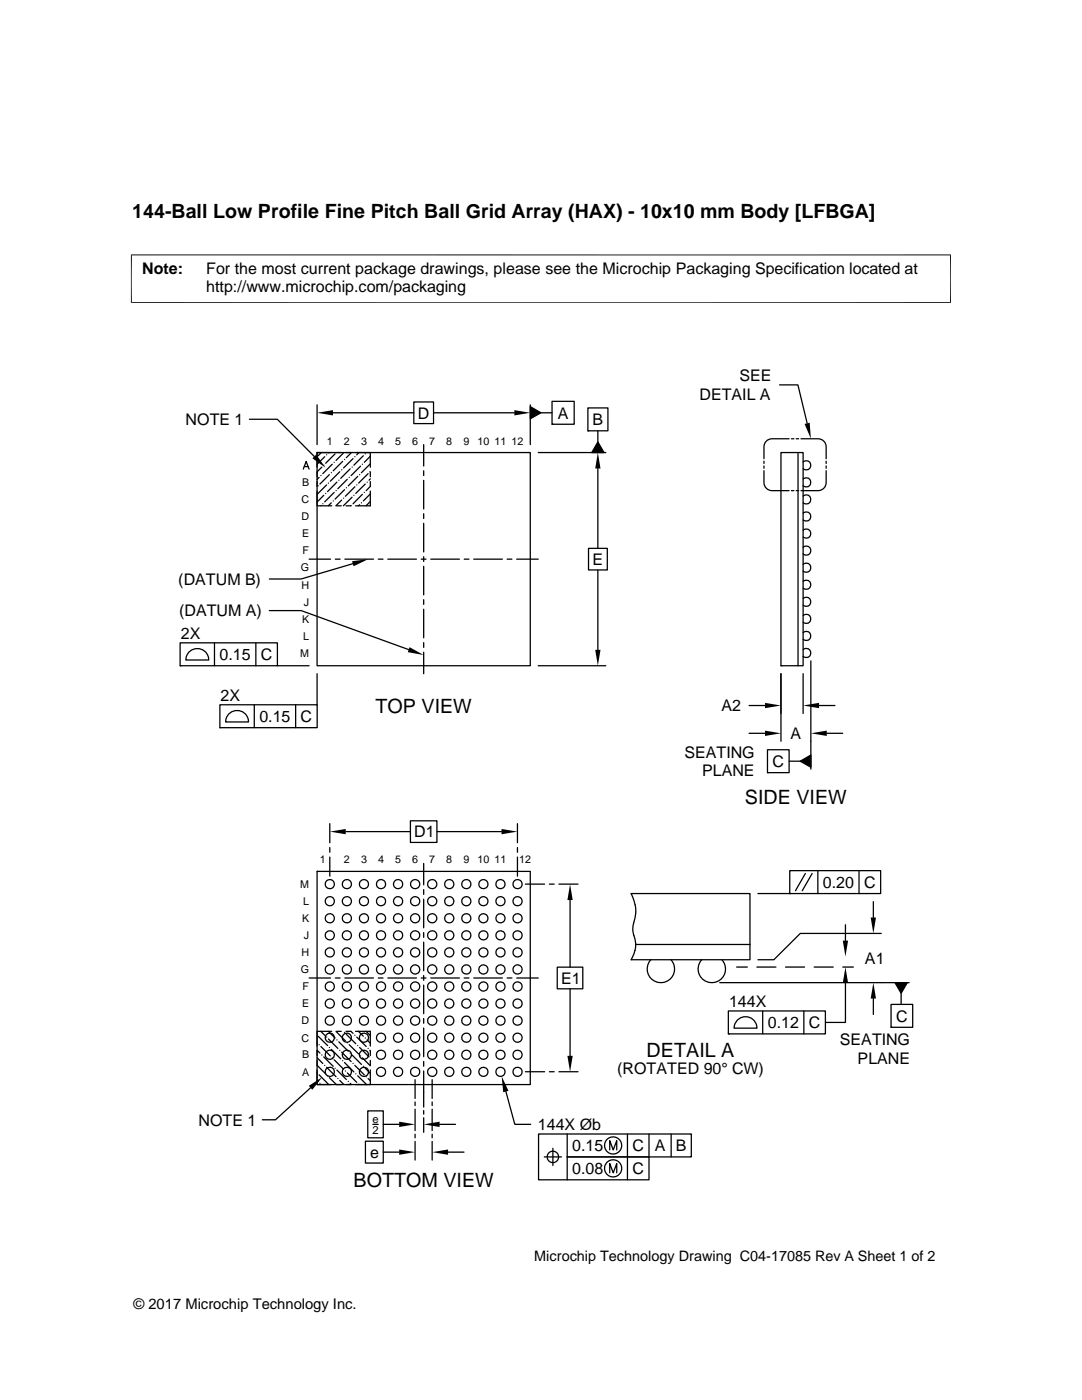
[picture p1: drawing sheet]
<svg xmlns="http://www.w3.org/2000/svg" width="216mm" height="279mm" viewBox="0 0 216 279" stroke-linecap="round" stroke-linejoin="round" font-family="sans-serif">
<g fill="none" stroke="#000" stroke-width=".25">
<path d="M155.6 76.8h3.6l1.9 7.7M49.8 83.7h5.5l7.4 7.4M60.5 93.6l.6-1.5 .6 1.5M60.7 93.1h.8M63.3 90.3h42.5v42.6h-42.5zM63.3 90.3h.1M63.3 98v2.9h2.9M63.3 80.8v7.9M63.3 96.1v.9M63.5 97h.1M63.7 95.3l-.4 .4M64 94.9h.1"/>
<path d="M64.1 90.3l-.6 .7M64.2 93.2l-.9 1v.9M64.6 92.8h.1M64.6 98.8l-1.3 1.4M64.8 91.1l-1.5 1.6M65 98.5h.1M65.2 96.8l-1.9 1.9M65.2 90.8h.1M65.5 96.4h.1M65.6 90.3l-.1 .1M65.7 94.7l-1.9 1.9M66.1 94.3h.1"/>
<path d="M66.2 90.3h-2.9v2.9M66.3 92.6l-1.9 1.9M66.4 82.4h16.2M66.5 100h.1M66.7 92.3h.1M66.7 98.3l-1.9 1.9M66.9 90.6l-1.9 1.9M67.1 97.9h.1M67.1 90.3h1M67.2 96.2l-1.8 1.9M67.6 95.8h.1M67.8 94.1l-1.9 1.9"/>
<path d="M68.2 93.8h.1M68.2 99.8l-1.2 1.1M68.4 92.1l-1.9 1.9M68.6 99.4h.1M68.6 90.3l-1.5 1.6M68.7 97.7l-1.8 1.9M68.7 91.7h.1M69 90.3h1M69.1 97.3h.1M69.3 95.7l-1.9 1.8M69.7 95.3h.1M69.9 93.6l-1.9 1.9"/>
<path d="M70.1 90.3l-1 1M70.3 93.2h.1M70.3 99.2l-1.8 1.7M70.4 91.5l-1.8 1.9M70.6 98.8h.1M70.8 91.1h.1M70.8 97.2l-1.9 1.8M71 90.3h2.9v2.9M71.2 96.8h.1M71.4 95.1l-1.9 1.9M71.6 90.3l-.4 .5M71.8 94.7h.1"/>
<path d="M71.9 93l-1.8 1.9M72.3 98.7l-1.9 1.8M72.3 92.6h.1M72.5 91l-1.9 1.8M72.7 98.3h.1M72.9 90.6h.1M72.9 96.6l-1.9 1.9M73.3 96.2h.1M73.4 94.5l-1.8 1.9M73.8 94.1h.1M73.9 91.1l-1.2 1.2M73.9 97.1l-.8 .8"/>
<path d="M73.9 92.6l-1.8 1.7M73.9 98.6l-1.4 1.4M73.9 95.6l-.3 .2M73.9 94.2v.9M73.9 96.1v.9M73.9 98v2.9h-2.9M82.6 80.2h3.9v4.3h-3.9zM84.5 88.7v4.3M84.5 94v.9M84.5 95.9v5.7M86.5 82.4h16.1M105.8 81.2l2.1 1.2-2.1 1.2z"/>
<path d="M105.8 80.8v7.9M107.4 90.3h13.5M107.9 82.4h2.3M110.2 80.1h4.4v4.6h-4.4zM110.2 84.7h.1M117.3 81.4h4v4.6h-4zM117.3 86h.1M119.3 86v2.2M119.3 93.5v15.9M119.3 88.2l1.2 2.1h-2.4zM152.4 93.9v2.4a1.6 1.6 0 0 0 1.6 1.6h3.5M152.4 92v.5"/>
<path d="M152.4 93v.5M155.8 90.3h4.5v42.6h-4.5zM157.5 87.6h-3.5a1.59 1.59 0 0 0-1.6 1.6v2.3M157.9 97.9h.5M157.9 87.6h.5M158.9 97.9h.5M158.9 87.6h.5M159.2 90.3v42.6M159.8 87.6h3.5a1.59 1.59 0 0 1 1.5 1.6v2.3M160.3 99l.8-.2a.92 .92 0 0 1 .7 .9 .92 .92 0 0 1-.7 .9l-.8-.2M160.3 95.6l.8-.2a.92 .92 0 0 1 .7 .9 .92 .92 0 0 1-.7 .9l-.8-.3M160.3 92.2l.8-.2a.92 .92 0 0 1 .7 .9 .92 .92 0 0 1-.7 .9l-.8-.3"/>
<path d="M164.8 93.9v2.4a1.6 1.6 0 0 1-1.5 1.6h-3.5M164.8 92v.5M164.8 93v.5M61.7 111.6h4.3M64 100.9h.1M64.4 100.5h.1M66.1 100.4l-.6 .5M66.9 111.6h1M67.1 100.9h1M68.8 111.6h5.7M69 100.9h1M70.1 100.9h.1"/>
<path d="M70.4 112.5l-10.3 3h-6.4M71.8 100.7l-.3 .2M72.1 100.4h.1M73.8 100.2l-.8 .7M75.5 111.6h.9M77.4 111.6h5.7M84.1 111.6h.9M84.5 102.5v1M84.5 104.4v5.8M84.5 111.1v1M84.5 113v5.7M84.5 119.7v.9"/>
<path d="M86 111.6h5.7M92.6 111.6h1M94.5 111.6h5.7M101.2 111.6h1M103.1 111.6h4.3M117.4 109.4h3.8v4.3h-3.8zM119.3 113.7v16M160.3 119.4l.8-.2a.92 .92 0 0 1 .7 .9 .92 .92 0 0 1-.7 .9l-.8-.2M160.3 116l.8-.2a.92 .92 0 0 1 .7 .9 .92 .92 0 0 1-.7 .9l-.8-.2M160.3 112.6l.8-.2a.92 .92 0 0 1 .7 .9 .92 .92 0 0 1-.7 .9l-.8-.2M160.3 109.2l.8-.2a.92 .92 0 0 1 .7 .9 .92 .92 0 0 1-.7 .9l-.8-.2M160.3 105.8l.8-.2a.92 .92 0 0 1 .7 .9 .92 .92 0 0 1-.7 .9l-.8-.2"/>
<path d="M160.3 102.4l.8-.2a.92 .92 0 0 1 .7 .9 .92 .92 0 0 1-.7 .9l-.8-.2M35.9 128.3h19.5v4.6h-19.5zM35.9 132.9h.1M37.8 130a2.29 2.29 0 0 1 2.5-.4 2.29 2.29 0 0 1 1.4 2.1h-4.6l.3-1.1zM42.8 128.3v4.6M51.1 128.3v4.6M53.7 121.9h6.4l21.5 7.7M55.3 132.9h6.4M63.3 134.5v6.2M84.5 121.6v5.7M84.5 128.2v1M84.5 130.2v4.3"/>
<path d="M107.4 132.9h13.5M155.8 132.9h.1M155.8 134.5v13.4M160.3 129.6l.8-.2a.92 .92 0 0 1 .7 .9 .92 .92 0 0 1-.7 .9l-.8-.2M160.3 126.2l.8-.2a.92 .92 0 0 1 .7 .9 .92 .92 0 0 1-.7 .9l-.8-.2M160.3 122.8l.8-.2a.92 .92 0 0 1 .7 .9 .92 .92 0 0 1-.7 .9l-.8-.2M160.3 134.5v7.9M161.8 131.9v21.6M43.9 140.7h19.4v4.5h-19.4zM43.9 145.2h.1M45.8 142.4a2.29 2.29 0 0 1 2.4-.4 2.29 2.29 0 0 1 1.4 2.1h-4.6l.3-1.2zM50.7 140.7v4.5"/>
<path d="M59 140.7v4.5M149.5 140.8h3.2M149.5 146.3h3.2M153.1 149.6h4.4v4.6h-4.4zM153.1 154.2h.1M157.5 151.9h2.2M159.7 151.9l2.1-1.2v2.4zM163.4 140.8h3.2M165 146.3h3.1M63.3 173.9h42.5v42.6h-42.5zM63.3 173.9h.1M65.8 164.4v3.8"/>
<path d="M65.8 169.1v1M65.8 171v3.9M69 166h12.9M81.9 163.8h5.3v4.3h-5.3zM84.5 172.3v4.3M84.5 177.5v1M84.5 179.5v5.7M87.2 166h12.9M103.3 164.4v3.8M103.3 169.1v1M103.3 171v3.9M104.8 176.4h3.9"/>
<path d="M109.6 176.4h1M111.5 176.4h3.8M113.7 179.6v13.4M125.9 178.3h23.7v13.2h-23.7a5.6 5.6 0 0 0 .4-5.4 5.6 5.6 0 0 1 .4-2.9 6.9 6.9 0 0 0-.8-4.9zM151.2 178.3h6.4M157.6 173.8h18.1v4.5h-18.1zM157.6 178.3h.1M160.7 174.3l-2 3.5M162.1 174.3l-2 3.5M163.2 173.8v4.5M171.4 173.8v4.5M174.3 179.9v3.2"/>
<path d="M61.7 195.2h4.3M66.9 195.2h1M68.8 195.2h5.7M75.5 195.2h.9M77.4 195.2h5.7M84.1 195.2h.9M84.5 186.1v1M84.5 188v5.7M84.5 194.7v.9M84.5 196.6v5.7M86 195.2h5.7M92.6 195.2h1"/>
<path d="M94.5 195.2h5.7M101.2 195.2h1M103.1 195.2h4.3M111.2 193h5.1v4.3h-5.1zM113.7 197.3v13.4M126.9 188.5h22.7M129.9 191.5a2.73 2.73 0 0 0 .1 3.8 2.73 2.73 0 0 0 3.8 0 2.73 2.73 0 0 0 .1-3.8M140 191.5a2.73 2.73 0 0 0 .1 3.8 2.73 2.73 0 0 0 3.8 0 2.73 2.73 0 0 0 .2-3.8M143.6 196.1h37.8M147 193h2.1M151 193h3.8M156.7 193h3.8"/>
<path d="M162.5 193h3.8M168.2 193h2.1M168.7 196.2v7.8h-4M168.7 184.6v3.1M174.3 199.3v3.2M175.9 186.3h-16.2l-5.3 5.2h-3.2M178.6 196.1h2.4l-1.2 2.1zM179.8 198.2v2.2M62 217.1l-7 6.4h-2.7M63.3 208.1h.1M63.3 213.5v3h2.9M63.3 209.7v1"/>
<path d="M63.3 211.6v1M63.3 212.6l1.7 1.7M63.3 211.1l1.1 1.1M63.3 215.6l.2 .2M63.3 209.6l.5 .6M63.3 214.1h.1M63.5 206.8l1.9 1.9M63.7 214.5l1.8 1.9M63.7 208.5h.1M63.8 216.2h.1M64 205.8l.8 .8M64 208.9l1.9 1.8"/>
<path d="M64.2 210.5h.1M64.6 210.9l1.9 1.9M64.8 212.6h.1M65.2 213l1.9 1.9M65.2 207h.1M65.4 214.7h.1M65.5 205.8l1.4 1.4M65.5 207.3l1.9 1.9M65.7 215.1l1.4 1.4M65.7 209h.1M66.1 209.4l1.9 1.9M66.2 205.8h-2.9v3"/>
<path d="M66.3 211.1h.1M66.7 211.5l1.9 1.9M66.9 213.2h.1M67.1 205.8l1.8 1.9M67.1 216.5h1M67.1 205.8h1M67.2 213.6l1.9 1.8M67.2 207.5h.1M67.4 215.2h.1M67.6 207.9l1.9 1.9M67.8 209.6h.1M67.8 215.6l.8 .9"/>
<path d="M68.2 210l1.9 1.9M68.4 211.7h.1M68.7 212l1.9 1.9M68.7 206h.1M68.9 213.7h.1M69 216.5h1M69 205.8h1M69.1 206.4l1.9 1.9M69.3 214.1l1.9 1.9M69.3 208.1h.1M69.5 215.8h.1M69.7 208.5l1.9 1.9"/>
<path d="M69.9 210.2h.1M69.9 216.2l.2 .3M70 205.8l.4 .4M70.3 210.5l1.8 1.9M70.4 212.2h.1M70.8 212.6l1.9 1.9M70.8 206.6h.1M71 205.8h2.9v3M71 214.3h.1M71.2 207l1.9 1.9M71.4 214.7l1.8 1.8M71.4 208.7h.1"/>
<path d="M71.5 205.8l1 1M71.6 216.4h.1M71.8 209l1.8 1.9M71.9 210.7h.1M72.3 211.1l1.6 1.6M72.5 212.8h.1M72.9 207.2h.1M72.9 213.2l1 1M73 205.8l.9 .9M73.1 214.9h.1M73.3 207.5l.6 .7M73.4 209.2h.1"/>
<path d="M73.4 215.2l.5 .5M73.8 209.6l.1 1.1M73.9 213.5v3h-2.9M73.9 211.6v1M82.8 215.5v3.7M82.8 219.9v.7M84.5 203.3v.9M84.5 205.2v5.7M84.5 211.8v1M84.5 213.7v7.2M86.2 215.5v3.7M86.2 219.9v.7"/>
<path d="M100.9 217.8l1.8 6.6h3.2M104.8 213.9h3.9M109.6 213.9h1M111.5 213.9h3.8M145.3 201.8h19.4v4.5h-19.4zM145.3 206.3h.1M147.3 203.5a2.28 2.28 0 0 1 2.4-.4 2.28 2.28 0 0 1 1.3 2.1h-4.5l.3-1.2zM152.2 201.8v4.5M160.4 201.8v4.5M177.8 200.4h4.3v4.6h-4.3zM177.8 205h.1M72.9 227.8h3.6v4.3h-3.6z"/>
<path d="M73.4 221.7h3.1v5.4h-3.1zM74.4 224.4h1.1M76.5 224.4h3.2M76.5 229.9h3.2M82.8 221.4v4.2M82.8 226.4v.7M82.8 227.8v3.7M84.5 221.6v.8M84.5 223.1v2.9M86.2 221.4v4.2M86.2 226.4v.7M86.2 227.8v3.7"/>
<path d="M87.7 224.4h3.2M89.4 229.9h3.2M108.6 230.9h3.4M110.3 229.2v3.4M113.2 226.3v4.6h16.3v4.6h-22v-9.2h30.4v4.6h-24.7v4.6M121.7 229.5v-1.9l.7 1.9 .7-1.9v1.9M121.7 234.1v-1.9l.7 1.9 .7-1.9v1.9M125.2 226.3v9.2M129.5 226.3v4.6M133.9 226.3v4.6"/>
<circle cx="65.8" cy="176.5" r=".91"/>
<circle cx="65.8" cy="179.9" r=".91"/>
<circle cx="69.2" cy="176.5" r=".91"/>
<circle cx="69.2" cy="179.9" r=".91"/>
<circle cx="72.6" cy="179.9" r=".91"/>
<circle cx="72.6" cy="176.4" r=".91"/>
<circle cx="76" cy="179.9" r=".92"/>
<circle cx="76" cy="176.4" r=".92"/>
<circle cx="79.4" cy="179.9" r=".92"/>
<circle cx="79.4" cy="176.4" r=".92"/>
<circle cx="82.8" cy="179.9" r=".92"/>
<circle cx="82.8" cy="176.4" r=".92"/>
<circle cx="86.2" cy="176.5" r=".92"/>
<circle cx="86.2" cy="179.8" r=".92"/>
<circle cx="89.7" cy="176.5" r=".92"/>
<circle cx="89.7" cy="179.8" r=".92"/>
<circle cx="93" cy="176.5" r=".91"/>
<circle cx="93" cy="179.9" r=".91"/>
<circle cx="96.5" cy="179.9" r=".91"/>
<circle cx="96.5" cy="176.4" r=".91"/>
<circle cx="99.9" cy="179.9" r=".92"/>
<circle cx="99.9" cy="176.4" r=".92"/>
<circle cx="103.3" cy="179.9" r=".92"/>
<circle cx="103.3" cy="176.4" r=".92"/>
<circle cx="65.8" cy="193.5" r=".91"/>
<circle cx="65.8" cy="190.1" r=".91"/>
<circle cx="65.8" cy="196.9" r=".91"/>
<circle cx="65.8" cy="186.7" r=".91"/>
<circle cx="65.8" cy="183.3" r=".91"/>
<circle cx="69.2" cy="193.5" r=".92"/>
<circle cx="69.2" cy="190.1" r=".91"/>
<circle cx="69.2" cy="196.9" r=".91"/>
<circle cx="69.2" cy="186.7" r=".91"/>
<circle cx="69.2" cy="183.3" r=".91"/>
<circle cx="72.6" cy="193.5" r=".92"/>
<circle cx="72.6" cy="190.1" r=".91"/>
<circle cx="72.6" cy="196.9" r=".91"/>
<circle cx="72.6" cy="186.7" r=".91"/>
<circle cx="72.6" cy="183.3" r=".91"/>
<circle cx="76" cy="193.5" r=".92"/>
<circle cx="76" cy="190.1" r=".92"/>
<circle cx="76" cy="196.9" r=".92"/>
<circle cx="76" cy="186.7" r=".92"/>
<circle cx="76" cy="183.3" r=".91"/>
<circle cx="79.4" cy="193.5" r=".92"/>
<circle cx="79.4" cy="190.1" r=".92"/>
<circle cx="79.4" cy="196.9" r=".92"/>
<circle cx="79.4" cy="186.7" r=".92"/>
<circle cx="79.4" cy="183.3" r=".91"/>
<circle cx="82.8" cy="193.5" r=".92"/>
<circle cx="82.8" cy="190.1" r=".92"/>
<circle cx="82.8" cy="196.9" r=".92"/>
<circle cx="82.8" cy="186.7" r=".91"/>
<circle cx="82.8" cy="183.3" r=".91"/>
<circle cx="86.2" cy="193.5" r=".92"/>
<circle cx="86.2" cy="190.1" r=".92"/>
<circle cx="86.2" cy="196.9" r=".92"/>
<circle cx="86.2" cy="186.7" r=".92"/>
<circle cx="86.2" cy="183.3" r=".92"/>
<circle cx="89.6" cy="193.5" r=".92"/>
<circle cx="89.7" cy="190.1" r=".92"/>
<circle cx="89.7" cy="196.9" r=".92"/>
<circle cx="89.7" cy="186.7" r=".92"/>
<circle cx="89.7" cy="183.3" r=".92"/>
<circle cx="93" cy="193.5" r=".91"/>
<circle cx="93" cy="190.1" r=".91"/>
<circle cx="93" cy="196.9" r=".91"/>
<circle cx="93" cy="186.7" r=".91"/>
<circle cx="93" cy="183.3" r=".91"/>
<circle cx="96.5" cy="193.5" r=".92"/>
<circle cx="96.5" cy="190.1" r=".91"/>
<circle cx="96.5" cy="196.9" r=".91"/>
<circle cx="96.5" cy="186.7" r=".91"/>
<circle cx="96.5" cy="183.3" r=".91"/>
<circle cx="99.9" cy="193.5" r=".92"/>
<circle cx="99.9" cy="190.1" r=".92"/>
<circle cx="99.9" cy="196.9" r=".92"/>
<circle cx="99.9" cy="186.7" r=".91"/>
<circle cx="99.9" cy="183.3" r=".91"/>
<circle cx="103.3" cy="193.5" r=".92"/>
<circle cx="103.3" cy="190.1" r=".92"/>
<circle cx="103.3" cy="196.9" r=".92"/>
<circle cx="103.3" cy="186.7" r=".92"/>
<circle cx="103.3" cy="183.3" r=".91"/>
<circle cx="65.8" cy="203.7" r=".91"/>
<circle cx="65.8" cy="200.3" r=".91"/>
<circle cx="65.8" cy="210.5" r=".91"/>
<circle cx="65.8" cy="213.9" r=".91"/>
<circle cx="65.8" cy="207.1" r=".91"/>
<circle cx="69.2" cy="203.7" r=".91"/>
<circle cx="69.2" cy="200.3" r=".91"/>
<circle cx="69.2" cy="210.5" r=".91"/>
<circle cx="69.2" cy="213.9" r=".91"/>
<circle cx="69.2" cy="207.1" r=".91"/>
<circle cx="72.6" cy="203.7" r=".91"/>
<circle cx="72.6" cy="200.3" r=".91"/>
<circle cx="72.6" cy="210.5" r=".91"/>
<circle cx="72.6" cy="213.9" r=".91"/>
<circle cx="72.6" cy="207.1" r=".91"/>
<circle cx="76" cy="203.7" r=".92"/>
<circle cx="76" cy="200.3" r=".92"/>
<circle cx="76" cy="210.5" r=".92"/>
<circle cx="76" cy="213.9" r=".92"/>
<circle cx="76" cy="207.1" r=".91"/>
<circle cx="79.4" cy="203.7" r=".92"/>
<circle cx="79.4" cy="200.3" r=".92"/>
<circle cx="79.4" cy="210.5" r=".92"/>
<circle cx="79.4" cy="213.9" r=".92"/>
<circle cx="79.4" cy="207.1" r=".91"/>
<circle cx="82.8" cy="203.7" r=".92"/>
<circle cx="82.8" cy="200.3" r=".92"/>
<circle cx="82.8" cy="210.5" r=".91"/>
<circle cx="82.8" cy="213.9" r=".91"/>
<circle cx="82.8" cy="207.1" r=".91"/>
<circle cx="86.2" cy="203.7" r=".92"/>
<circle cx="86.2" cy="200.3" r=".92"/>
<circle cx="86.2" cy="210.5" r=".92"/>
<circle cx="86.2" cy="213.9" r=".92"/>
<circle cx="86.2" cy="207.1" r=".92"/>
<circle cx="89.7" cy="203.7" r=".92"/>
<circle cx="89.7" cy="200.3" r=".92"/>
<circle cx="89.7" cy="210.5" r=".92"/>
<circle cx="89.7" cy="213.9" r=".92"/>
<circle cx="89.7" cy="207.1" r=".92"/>
<circle cx="93" cy="203.7" r=".91"/>
<circle cx="93" cy="200.3" r=".91"/>
<circle cx="93" cy="210.5" r=".91"/>
<circle cx="93" cy="213.9" r=".91"/>
<circle cx="93" cy="207.1" r=".91"/>
<circle cx="96.5" cy="203.7" r=".91"/>
<circle cx="96.5" cy="200.3" r=".91"/>
<circle cx="96.5" cy="210.5" r=".91"/>
<circle cx="96.5" cy="213.9" r=".91"/>
<circle cx="96.5" cy="207.1" r=".91"/>
<circle cx="99.9" cy="203.7" r=".92"/>
<circle cx="99.9" cy="200.3" r=".91"/>
<circle cx="99.9" cy="210.5" r=".91"/>
<circle cx="99.9" cy="213.9" r=".91"/>
<circle cx="99.9" cy="207.1" r=".91"/>
<circle cx="103.3" cy="203.7" r=".92"/>
<circle cx="103.3" cy="200.3" r=".92"/>
<circle cx="103.3" cy="210.5" r=".92"/>
<circle cx="103.3" cy="213.9" r=".92"/>
<circle cx="103.3" cy="207.1" r=".91"/>
<circle cx="110.3" cy="230.9" r="1.14"/>
<circle cx="122.3" cy="228.6" r="1.72"/>
<circle cx="122.3" cy="233.2" r="1.72"/>
</g>
<g fill="#000">
<path d="M62.3 91.5l.8-.8 1.9 2.6zM63.3 82.4l3.1-.5v1zM102.6 81.9l3.2 .5-3.2 .5zM105.8 81.2l2.1 1.2-2.1 1.2zM119.3 90.3l.5 3.2h-1zM119.3 88.2l1.2 2.1h-2.4zM160.5 84.6l1.1-.2 .2 3.2zM70.3 112l3.1-.4-2.9 1.4zM81.7 129.2l2.8 1.5-3.1-.5zM118.8 129.7h1l-.5 3.2zM152.7 140.3l3.1 .5-3.1 .5zM152.7 145.8l3.1 .5-3.1 .6z"/>
<path d="M159.7 151.9l2.1-1.2v2.4zM160.3 140.8l3.1-.5v1zM161.8 146.3l3.2-.5v1.1zM65.8 166l3.2-.6v1.1zM100.1 165.4l3.2 .6-3.2 .5zM113.7 176.4l.6 3.2h-1.1zM168.2 187.7h1l-.5 3.2zM168.7 193l.5 3.2h-1zM174.3 196.1l.5 3.2h-1.1zM173.7 183.1h1.1l-.5 3.2zM178.6 196.1h2.4l-1.2 2.1zM61.6 216.7l2.7-1.7-2 2.5z"/>
<path d="M100.1 214.8l1.4 2.9-1.1 .3zM113.2 210.7h1.1l-.6 3.2zM79.7 223.9l3.1 .5-3.1 .5zM79.7 229.4l3.1 .5-3.1 .6zM84.5 224.4l3.2-.5v1zM86.2 229.9l3.2-.5v1.1z"/>
</g>
<path d="M26.1 50.9h163.7M26.2 50.8v9.7M189.7 50.8v9.7M26.1 60.4h163.7" fill="none" stroke="#000" stroke-width=".2"/>
<g font-size="3.9">
<text x="26.4" y="43.5">144-Ball Low Profile Fine Pitch Ball Grid Array (HAX) - 10x10 mm Body [LFBGA]</text>
<text x="74.9" y="142.2">TOP VIEW</text>
<text x="148.6" y="160.5">SIDE VIEW</text>
<text x="129" y="211">DETAIL A</text>
<text x="70.5" y="236.9">BOTTOM VIEW</text>
</g>
<g font-size="3.2">
<text x="28.4" y="54.6">Note:</text>
<text x="41.1" y="54.6">For the most current package drawings, please see the Microchip Packaging Specification located at</text>
<text x="41.1" y="58.3">http://www.microchip.com/packaging</text>
<text x="147.6" y="76.1">SEE</text>
<text x="83.4" y="83.5">D</text>
<text x="111.3" y="83.5">A</text>
<text x="139.6" y="79.9">DETAIL A</text>
<text x="37" y="84.8">NOTE 1</text>
<text x="118.2" y="84.8">B</text>
<text x="118.2" y="112.7">E</text>
<text x="35.6" y="116.7">(DATUM B)</text>
<text x="35.7" y="122.9">(DATUM A)</text>
<text x="36.1" y="127.5">2X</text>
<text x="43.8" y="131.7">0.15</text>
<text x="52" y="131.7">C</text>
<text x="44" y="139.9">2X</text>
<text x="144" y="141.9">A2</text>
<text x="51.8" y="144.1">0.15</text>
<text x="60" y="144.1">C</text>
<text x="157.7" y="147.5">A</text>
<text x="136.6" y="151.2">SEATING</text>
<text x="140.1" y="154.9">PLANE</text>
<text x="154.1" y="153.1">C</text>
<text x="82.7" y="167.1">D1</text>
<text x="164.2" y="177.2">0.20</text>
<text x="172.4" y="177.2">C</text>
<text x="112" y="196.3">E1</text>
<text x="172.6" y="192.3">A1</text>
<text x="145.5" y="201">144X</text>
<text x="178.8" y="203.9">C</text>
<text x="153.2" y="205.2">0.12</text>
<text x="161.4" y="205.2">C</text>
<text x="167.6" y="208.6">SEATING</text>
<text x="123.1" y="214.4">(ROTATED 90° CW)</text>
<text x="171.1" y="212.3">PLANE</text>
<text x="39.6" y="224.6">NOTE 1</text>
<text x="107.3" y="225.5">144X Øb</text>
<text x="73.8" y="231.1">e</text>
<text x="114.2" y="229.7">0.15</text>
<text x="126.2" y="229.7">C</text>
<text x="130.6" y="229.7">A</text>
<text x="134.8" y="229.7">B</text>
<text x="114.2" y="234.3">0.08</text>
<text x="126.2" y="234.3">C</text>
</g>
<g font-size="2.9">
<text x="106.6" y="251.7">Microchip Technology Drawing C04-17085 Rev A Sheet 1 of 2</text>
<text x="26.6" y="261.3">© 2017 Microchip Technology Inc.</text>
</g>
<g font-size="2.2">
<text x="74.3" y="224.1">e</text>
<text x="74.3" y="226.3">2</text>
</g>
<g font-size="2.1">
<text x="65.2" y="88.7">1</text>
<text x="68.6" y="88.7">2</text>
<text x="72" y="88.7">3</text>
<text x="75.4" y="88.7">4</text>
<text x="78.8" y="88.7">5</text>
<text x="82.3" y="88.7">6</text>
<text x="85.6" y="88.7">7</text>
<text x="89.1" y="88.7">8</text>
<text x="92.5" y="88.7">9</text>
<text x="95.3" y="88.7">10 11 12</text>
<text x="60.1" y="100.4">C</text>
<text x="60.3" y="97">B</text>
<text x="60.1" y="103.8">D</text>
<text x="60.3" y="107.2">E</text>
<text x="60.4" y="110.6">F</text>
<text x="60" y="114">G</text>
<text x="60.1" y="117.5">H</text>
<text x="60.3" y="124.2">K</text>
<text x="60.6" y="120.9">J</text>
<text x="59.9" y="131.1">M</text>
<text x="60.5" y="127.7">L</text>
<text x="63.8" y="172.3">1</text>
<text x="68.6" y="172.3">2</text>
<text x="72" y="172.3">3</text>
<text x="75.4" y="172.3">4</text>
<text x="78.8" y="172.3">5</text>
<text x="82.3" y="172.3">6</text>
<text x="85.6" y="172.3">7</text>
<text x="89.1" y="172.3">8</text>
<text x="92.5" y="172.3">9</text>
<text x="95.3" y="172.3">10 11</text>
<text x="103.6" y="172.3">12</text>
<text x="59.9" y="177.2">M</text>
<text x="60.3" y="184">K</text>
<text x="60.5" y="180.6">L</text>
<text x="60.1" y="190.8">H</text>
<text x="60.6" y="187.4">J</text>
<text x="60" y="194.2">G</text>
<text x="60.4" y="197.6">F</text>
<text x="60.3" y="201">E</text>
<text x="60.1" y="207.9">C</text>
<text x="60.1" y="204.4">D</text>
<text x="60.3" y="214.7">A</text>
<text x="60.3" y="211.2">B</text>
</g>
</svg>
